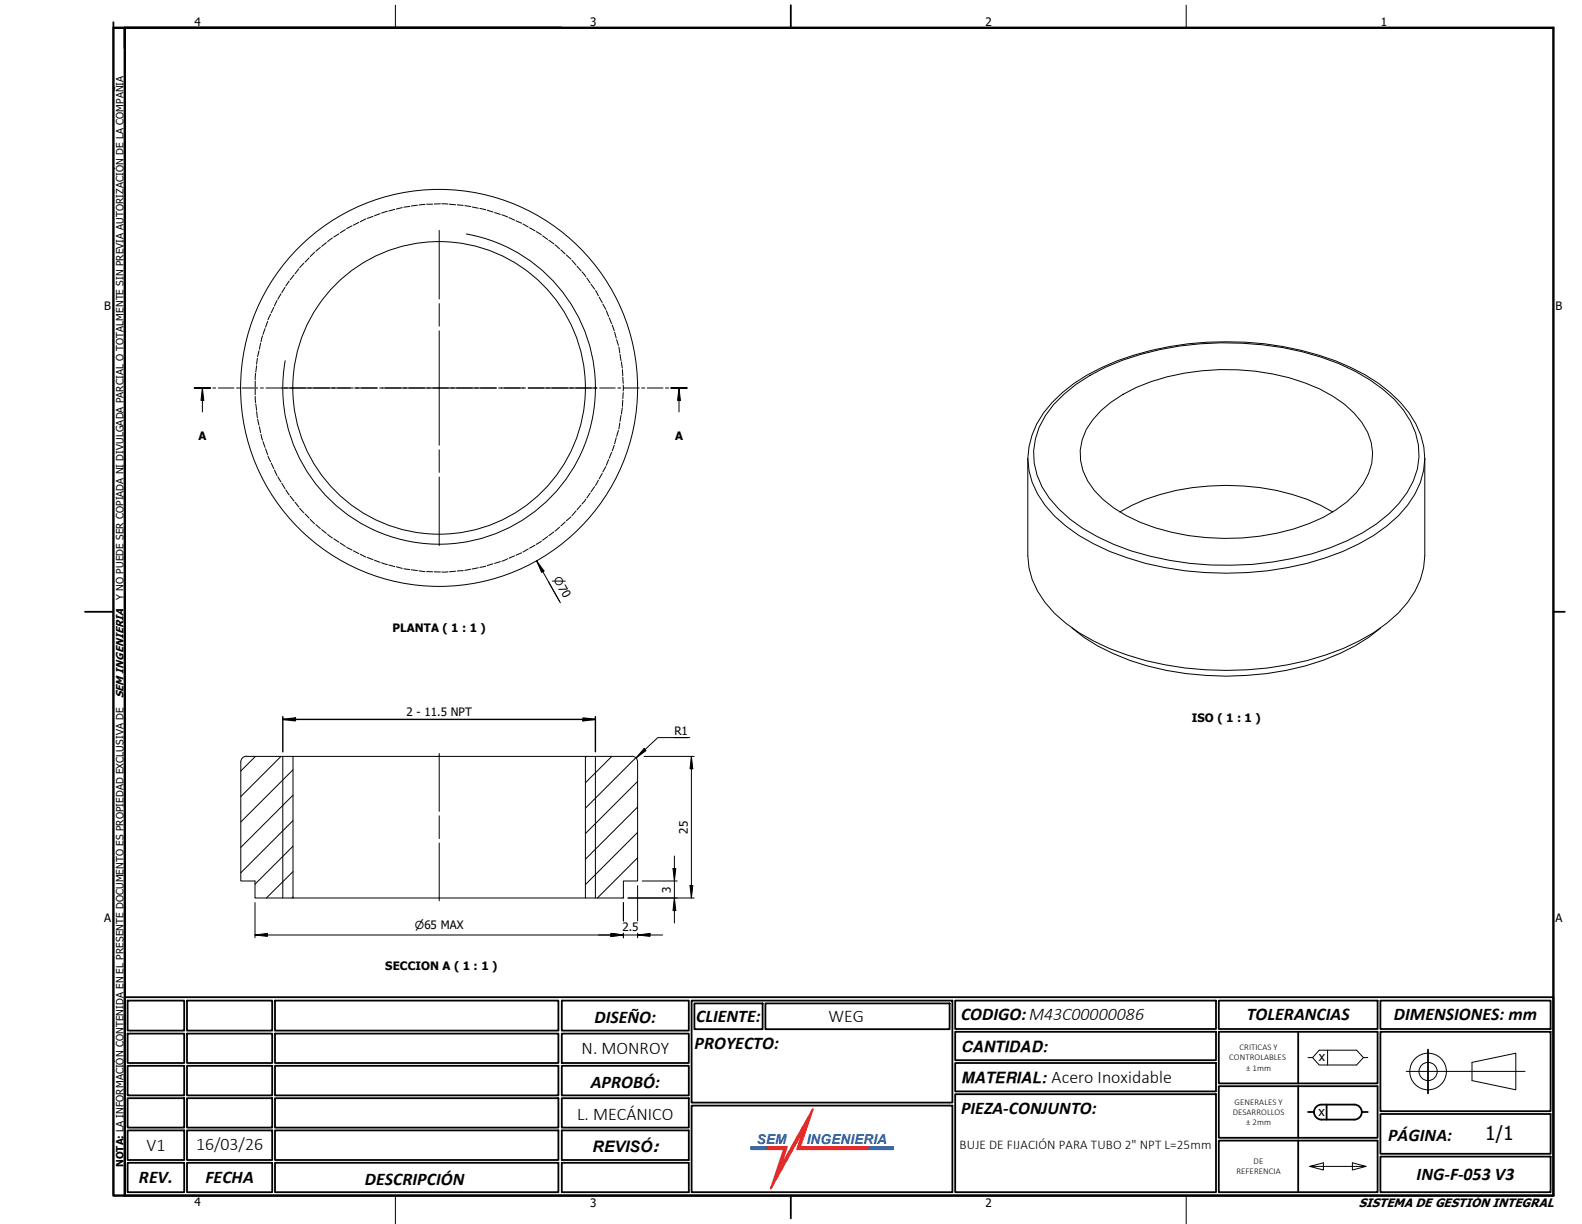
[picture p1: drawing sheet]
<svg xmlns="http://www.w3.org/2000/svg" width="279mm" height="216mm" viewBox="0 0 279 216" stroke-linecap="round" stroke-linejoin="round" font-family="sans-serif">
<!-- layer: Hatch (ISO) -->
<g fill="none" stroke="#000" stroke-width=".18">
<path d="M45 133.4l-2.5 2.6M49.6 133.4l-7.1 7.1M51.7 135.8l-9.2 9.2M103.4 133.4l-.1 .2M107.9 133.4l-4.6 4.7M112.1 133.7l-8.8 8.9M112.5 137.8l-9.2 9.2M51.7 158.2l-.2 .2M51.7 153.7l-4.7 4.7M51.7 149.3l-6.7 6.7M51.7 144.7l-9.2 9.3M51.7 140.3l-9.2 9.2"/>
<path d="M110 158.3l-.1 .1M112.5 151.3l-7.1 7.1M112.5 146.8l-9.2 9.2M112.5 142.3l-9.2 9.3"/>
</g>
<!-- layer: Hidden (ISO) -->
<g fill="none" stroke="#000" stroke-width=".18">
<path d="M62.1 39.8l-1 .5M63.3 39.2l-1 .5M64.5 38.6l-1 .5M65.8 38.2l-1 .3M67.1 37.7l-1.1 .4M68.3 37.3l-1 .3M69.6 36.9l-1 .3M70.9 36.6l-1 .3M72.3 36.4l-1.1 .1M73.6 36.2l-1 .1M75 36.1l-1.1 .1M75.2 36h1.1"/>
<path d="M77.7 35.9l-1.1 .1M77.9 35.9l1.1 .1M79.3 36l1.1 .1M80.6 36.1l1.1 .1M82 36.3l1 .1M83.3 36.5l1 .2M84.6 36.8l1.1 .2M85.9 37.1l1.1 .3M87.2 37.5l1.1 .3M88.5 37.9l1 .4M89.8 38.4l1 .4M91 38.9l1 .5"/>
<path d="M92.3 39.5l.9 .5M46.3 59.2l-.3 1.1M46.7 58l-.3 1M47.2 56.7l-.4 1M47.7 55.4l-.4 1M48.3 54.2l-.5 1M48.9 53l-.5 1M49.6 51.8l-.6 1M50.3 50.7l-.6 .9M51 49.6l-.6 .8M51.9 48.5l-.7 .9M52.7 47.4l-.7 .9"/>
<path d="M53.6 46.4l-.8 .8M54.5 45.5l-.7 .7M55.5 44.5l-.8 .8M56.5 43.6l-.8 .7M57.6 42.8l-.9 .7M58.6 42l-.8 .6M59.8 41.2l-.9 .6M60.9 40.5l-.9 .6M93.4 40.2l1 .5M94.6 40.9l.9 .5M95.7 41.6l.9 .6M96.8 42.4l.9 .6"/>
<path d="M97.9 43.2l.8 .7M98.9 44.1l.8 .7M99.9 45l.8 .7M100.9 45.9l.7 .8M101.8 47l.7 .8M102.7 47.9l.6 .9M103.5 49l.6 .9M104.2 50.1l.7 .9M105 51.3l.6 .9M105.7 52.4l.5 1M106.3 53.6l.6 1M107 54.8l.4 1"/>
<path d="M107.5 56.1l.4 1M108 57.3l.3 1M108.4 58.6l.3 1M108.8 59.9l.3 1M45 69.9l.1 1.1M45 67.2v1.1M45 68.6v1M45.1 65.9l-.1 1.1M45.1 71.3l.2 1.1M45.3 72.6l.1 1.1M45.3 64.5l-.2 1.1M45.4 63.2l-.1 1"/>
<path d="M45.4 73.9l.3 1.1M45.7 61.9l-.3 1M45.8 75.3l.2 1M46 60.5l-.2 1.1M46 76.6l.3 1M46.4 77.9l.3 1M46.8 79.2l.4 1M107.9 79.8l-.4 1M108.3 78.5l-.3 1.1M108.7 77.2l-.3 1.1M109.1 75.9l-.3 1.1M109.1 61.2l.2 1.1"/>
<path d="M109.3 74.6l-.2 1.1M109.4 62.5l.1 1.1M109.5 73.3l-.1 1M109.6 63.9l.2 1M109.8 71.9l-.2 1.1M109.8 65.2l.1 1.1M109.9 70.6l-.1 1.1M109.9 66.5v1.1M109.9 67.9v1.1M109.9 69.3v1M47.3 80.4l.4 1M47.8 81.7l.5 1"/>
<path d="M48.4 82.9l.5 1M49 84.1l.6 .9M49.7 85.3l.6 .9M50.4 86.4l.6 .9M51.2 87.5l.7 .9M52 88.6l.7 .8M52.8 89.6l.8 .9M53.8 90.6l.7 .8M54.7 91.6l.8 .8M55.7 92.5l.8 .7M56.7 93.4l.9 .7M57.8 94.3l.8 .6"/>
<path d="M58.9 95l.9 .6M60 95.8l.9 .6M61.1 96.5l1 .5M62.3 97.2l1 .4M63.5 97.8l1 .4M64.8 98.3l1 .4M66 98.8l1.1 .4M67.3 99.3l1 .3M68.6 99.7l1 .2M69.9 100l1 .3M85.7 99.9l-1.1 .2M87 99.4l-1.1 .4"/>
<path d="M88.3 99.1l-1.1 .3M89.5 98.6l-1 .4M90.8 98l-1 .5M92 97.5l-1 .4M93.2 96.8l-.9 .6M94.4 96.2l-1 .5M95.5 95.5l-.9 .5M96.6 94.7l-.9 .6M97.7 93.8l-.9 .7M98.7 93l-.8 .7M99.7 92.1l-.8 .7M100.7 91.2l-.8 .7"/>
<path d="M101.6 90.1l-.7 .8M102.5 89.1l-.7 .8M103.3 88.1l-.6 .8M104.1 87l-.6 .8M104.9 85.8l-.7 .9M105.6 84.7l-.6 .9M106.2 83.5l-.5 1M106.9 82.3l-.6 1M107.4 81.1l-.4 1M71.2 100.3l1.1 .2M72.6 100.5l1 .1M73.9 100.7l1.1 .1"/>
<path d="M75.2 100.8l1.1 .1M76.6 100.9h1.1M79 100.9h-1.1M80.4 100.8l-1.1 .1M81.7 100.6l-1.1 .1M83 100.4l-1 .2M84.3 100.2l-1 .2"/>
</g>
<!-- layer: Visible (ISO) -->
<g fill="none" stroke="#000" stroke-width=".18">
<path d="M185.6 71a32 32 0 0 1 14.4-8.3 55.6 55.6 0 0 1 38.3 2.1 24.3 24.3 0 0 1 11.4 10l.9 2 .5 2 .2 2.1v17.1a15.6 15.6 0 0 1-6.7 11.9 39.7 39.7 0 0 1-17.5 7.4 57.4 57.4 0 0 1-31.4-2.9 28.3 28.3 0 0 1-11.4-8.1 13.6 13.6 0 0 1-3-8.3v-17.1a14.8 14.8 0 0 1 4.3-9.9zM194.2 72.5a28 28 0 0 1 14.7-6.7 41 41 0 0 1 23.9 2.8 17.8 17.8 0 0 1 8.4 7.6 9.4 9.4 0 0 1-2 10.7 23.3 23.3 0 0 1-11 6.4 42.5 42.5 0 0 1-27.1-1.2 21.1 21.1 0 0 1-8.1-5.6 9.5 9.5 0 0 1-.3-12.4zM197.5 90.3a36.2 36.2 0 0 1 18.8-4.7 36.8 36.8 0 0 1 18.8 4.7M189.1 110.8a38.1 38.1 0 0 0 20.1 8 51.7 51.7 0 0 0 27.1-3.5l2.7-1.4 2.4-1.5 2.1-1.6M43.5 133.4a1.01 1.01 0 0 0-1 1v21h2.5v3h6.7v-25h-8.2M51.7 133.4h51.6M111.5 133.4a1.01 1.01 0 0 1 1 1v21h-2.5v3h-6.7v-25h8.2M51.7 158.4h51.6"/>
<circle cx="77.5" cy="68.4" r="25.8"/>
<circle cx="77.5" cy="68.4" r="35"/>
</g>
<!-- layer: Visible Narrow (ISO) -->
<path d="M82.2 41.3a27.6 27.6 0 0 1 22.4 31.9 27.6 27.6 0 0 1-31.9 22.4 27.6 27.6 0 0 1-22.4-32M185.8 71.4a31.8 31.8 0 0 1 15.4-8.9 56 56 0 0 1 34.9 1.6 30.7 30.7 0 0 1 9.8 6.3 13.2 13.2 0 0 1 4.1 12.3 17 17 0 0 1-7.2 9.7 41.9 41.9 0 0 1-18.3 6.7 54.6 54.6 0 0 1-28-3.1 27.4 27.4 0 0 1-11.4-8.2 12.4 12.4 0 0 1 .7-16.4zM181.3 80.9a15.6 15.6 0 0 0 6.7 11.9 39.7 39.7 0 0 0 17.5 7.3 57.4 57.4 0 0 0 31.4-2.8 28.3 28.3 0 0 0 11.4-8.2 13.6 13.6 0 0 0 3-8.2M49.9 133.4v25M105 133.4v25" fill="none" stroke="#000" stroke-width=".18"/>
<!-- layer: Hatch (ISO) -->
<path d="M132.5 202.5h2.8" fill="none" stroke="#164990" stroke-width=".39"/>
<path d="M135.3 202.3h3.5l-1.3 3.8 5.9-10.4-2.3 6.6h12.2l-.1 .4h-12.6l1.2-3.5-5.8 10.5 2.3-7h-3.1z" fill-rule="evenodd" fill="#e32826"/>
<path d="M153.2 202.5h4.3" fill="none" stroke="#164990" stroke-width=".39"/>
<!-- layer: Section Line (ISO) -->
<g fill="none" stroke="#000" stroke-width=".18">
<path d="M34.3 68.4h2.8M35.7 68.4l.2 2.2h-.4zM35.7 68.4v4.3M37.5 68.4h.6M38.5 68.4h2.8M41.7 68.4h.6M42.7 68.4h2.8M45.9 68.4h.6M46.9 68.4h2.8M50.1 68.4h.6M51.1 68.4h2.8M54.3 68.4h.6"/>
<path d="M55.3 68.4h2.8M58.6 68.4h.5M59.5 68.4h2.8M62.8 68.4h.5M63.7 68.4h2.8M67 68.4h.5M67.9 68.4h2.8M71.2 68.4h.5M72.1 68.4h2.8M75.4 68.4h.5M76.3 68.4h2.8M79.6 68.4h.5"/>
<path d="M80.5 68.4h2.8M83.7 68.4h.6M84.7 68.4h2.8M87.9 68.4h.6M89 68.4h2.7M92.2 68.4h.5M93.2 68.4h2.7M96.4 68.4h.5M97.4 68.4h2.7M100.6 68.4h.5M101.6 68.4h2.7M104.8 68.4h.5"/>
<path d="M105.8 68.4h2.7M109 68.4h.5M110 68.4h2.7M113.2 68.4h.5M114.2 68.4h2.7M117.4 68.4h.5M118.4 68.4h2.7M119.8 68.4l.2 2.2h-.5zM119.8 68.4v4.3"/>
</g>
<path d="M34.3 68.4h2.8M118.4 68.4h2.7" fill="none" stroke="#000" stroke-width=".35"/>
<path d="M35.7 68.4l.2 2.2h-.4zM119.8 68.4l.2 2.2h-.5z" fill="#000"/>
<!-- layer: Border (ANSI) -->
<path d="M20 4.9h254v206h-254zM22 4.9v206M99 4.9h-77v3.6" fill="none" stroke="#000" stroke-width=".42"/>
<!-- layer: Border (ISO) -->
<path d="M20 3.9v1M139.5 .9v4M15 107.9h5M274 107.9h2M139.5 210.9v4" fill="none" stroke="#000" stroke-width=".32"/>
<!-- layer: Border (ANSI) -->
<path d="M69.7 .9v4M209.2 .9v4M69.7 210.9v5M209.2 210.9v5" fill="none" stroke="#000" stroke-width=".18"/>
<!-- layer: Title (ISO) -->
<path d="M153.3 202.3h-12.2l2.3-6.6-5.9 10.4 1.3-3.8h-3.5l-.1 .4h3.1l-2.3 7 5.8-10.5-1.2 3.5h12.6" fill="none" stroke="#e32826" stroke-width=".32"/>
<path d="M135.3 202.3h-2.8v.4h2.7M153.3 202.3h4.2v.4h-4.3z" fill="none" stroke="#164990" stroke-width=".32"/>
<g fill="none" stroke="#000" stroke-width=".32">
<path d="M22 175.9h252v35h-252zM22.5 176.5h10v5.3h-10zM33 176.5h15v5.3h-15zM48.5 176.5h50v5.3h-50zM99.1 176.5h22.4v5.3h-22.4zM122 176.5h46v18h-46zM122.5 177h12v4.5h-12zM135 177h32.5v4.5h-32.5zM168.5 176.5h46v5h-46zM215 176.5h28v5h-28zM243.5 176.5h30v5h-30zM22.5 182.3h10v5.2h-10z"/>
<path d="M22.5 188h10v5.2h-10zM22.5 193.7h10v5.2h-10zM22.5 199.4h10v5.2h-10zM33 182.3h15v5.2h-15zM33 199.4h15v5.2h-15zM33 193.7h15v5.2h-15zM33 188h15v5.2h-15zM48.5 182.3h50v5.2h-50zM48.5 199.4h50v5.2h-50zM48.5 193.7h50v5.2h-50zM48.5 188h50v5.2h-50zM99.1 182.3h22.4v5.2h-22.4z"/>
<path d="M99.1 193.7h22.4v5.2h-22.4zM99.1 188h22.4v5.2h-22.4zM99.1 199.4h22.4v5.2h-22.4zM122 195h46v15.3h-46zM168.5 193h46v17.3h-46zM168.5 187.5h46v5h-46zM168.5 182h46v5h-46zM215 191.6h28v9.1h-28zM215 182h28v9.1h-28zM229 182v9.1M229 191.6v9.1M230.7 196.1h1.1"/>
<path d="M234 194.8v2.7M238.9 194.8a1.32 1.32 0 0 1 1.3 1.4 1.32 1.32 0 0 1-1.3 1.3M238.9 194.8h-5.8a1.32 1.32 0 0 0-1.3 1.4 1.32 1.32 0 0 0 1.3 1.3h5.8M240.2 196.1h1.1M243.5 196.5h30v7h-30zM243.5 182h30v14h-30zM251.9 185.1v7.8M22.5 205.1h10v5.2h-10zM33 205.1h15v5.2h-15zM48.5 205.1h50v5.2h-50zM99.1 205.1h22.4v5.2h-22.4zM215 201.2h28v9.1h-28z"/>
<path d="M229 201.2v9.1M243.5 204h30v6.3h-30z"/>
</g>
<!-- layer: Visible (ISO) -->
<path d="M230.7 186.5h.8l1.2 1.4h6.6l1.2-1.4M231.5 186.5l1.2-1.3h6.6l1.2 1.3h.8M234.2 185.2v2.7M231 205.7l2.4 .7v-1.3l-2.4 .6h9.9l-2.4-.6v1.3l2.4-.7" fill="none" stroke="#000" stroke-width=".18"/>
<!-- layer: Title (ANSI) -->
<g fill="none" stroke="#000" stroke-width=".18">
<path d="M259.6 187.4l7.8-1.6v6.4l-7.8-1.6z"/>
<circle cx="251.9" cy="189" r="3.2"/>
<circle cx="251.9" cy="189" r="1.61"/>
</g>
<!-- layer: Title (ISO) -->
<path d="M248 189h21" fill="none" stroke="#000" stroke-width=".18"/>
<!-- layer: Dimension (ISO) -->
<g fill="none" stroke="#000" stroke-width=".18">
<path d="M94.7 98.9l1.3 1.8-.5 .3zM94.7 98.9l4.1 7.4M96.8 102.7l1.9 3.4M113.6 133.4h8.8M113.6 132l.3 .4-1.7 1.3zM119 130.1h2.4M121.7 130.1h-5.7l-3.8 3.6M122 133.4l.2 2.2h-.5zM122 133.4v25M45 159.2v6.2M110 159.2v3.3M110.8 158.4h11.6"/>
<path d="M112.5 156.2v6.3M113.3 155.4h6.2M118.7 153.2h.5l-.2 2.2zM119 158.4l.2 2.2h-.5zM119 151v11.8M121.7 156.2h.5l-.2 2.2zM45 164.9l2.2-.3v.6zM45 164.9h71.9M107.8 164.6l2.2 .3-2.2 .3zM110 164.6v.8M112.5 164.9l2.2-.3v.6zM112.5 164.6v.8"/>
</g>
<path d="M94.7 98.9l1.3 1.8-.5 .3zM113.6 132l.3 .4-1.7 1.3zM122 133.4l.2 2.2h-.5zM118.7 153.2h.5l-.2 2.2zM121.7 156.2h.5l-.2 2.2zM45 164.9l2.2-.3v.6zM107.8 164.6l2.2 .3-2.2 .3zM112.5 164.9l2.2-.3v.6zM119 158.4l.2 2.2h-.5z" fill="#000"/>
<!-- layer: Symbol (ISO) -->
<path d="M49.9 126.9l2.2-.3v.5zM49.9 126.9h55.1M49.9 126.4v6.2M102.8 126.6l2.2 .3-2.2 .2zM105 126.4v6.2" fill="none" stroke="#000" stroke-width=".25"/>
<path d="M49.9 126.9l2.2-.3v.5zM102.8 126.6l2.2 .3-2.2 .2z" fill="#000"/>
<!-- layer: Center Mark (ISO) -->
<path d="M77.5 40.6v12.1M77.5 53.6v3.9M77.5 58.3v20.2M49.7 68.4h12.1M62.5 68.4h4.1M67.4 68.4h20.2M77.5 79.3v4M88.4 68.4h4M93.2 68.4h12.1M77.5 84.1v12.1" fill="none" stroke="#000" stroke-width=".18"/>
<!-- layer: Centerline (ISO) -->
<path d="M77.5 132.9v10.2M77.5 143.9v4M77.5 148.7v10.2" fill="none" stroke="#000" stroke-width=".18"/>
<text font-size="3.4" x="262" y="201">1/1</text>
<g font-size="3.1">
<text x="169.5" y="180">CODIGO:M43C00000086</text>
<text x="219.9" y="180">TOLERANCIAS</text>
<text x="245.9" y="180">DIMENSIONES: mm</text>
<text x="102.6" y="185.9">N. MONROY</text>
<text x="104.8" y="180.4">DISEÑO:</text>
<text x="122.5" y="185">PROYECTO:</text>
<text x="122.8" y="180.3">CLIENTE:</text>
<text x="146.1" y="180.3">WEG</text>
<text x="104.2" y="191.9">APROBÓ:</text>
<text x="185.5" y="191.1">Acero Inoxidable</text>
<text x="101.8" y="197.6">L. MECÁNICO</text>
<text x="169.5" y="196.5">PIEZA-CONJUNTO:</text>
<text x="25.8" y="203">V1</text>
<text x="34.6" y="202.9">16/03/26</text>
<text x="244.9" y="201.3">PÁGINA:</text>
<text x="24.5" y="208.7">REV.</text>
<text x="36.2" y="208.7">FECHA</text>
<text x="64.3" y="209">DESCRIPCIÓN</text>
<text x="249.9" y="208.1">ING-F-053 V3</text>
</g>
<text font-size="2.8" x="104.5" y="203.2">REVISÓ:</text>
<g font-size="2.7">
<text x="169.5" y="185.5">CANTIDAD:</text>
<text x="169.5" y="191">MATERIAL:</text>
</g>
<g font-size="2.4" fill="#164990">
<text x="133.5" y="201.8">SEM</text>
<text x="142.3" y="201.8">INGENIERIA</text>
</g>
<g font-size="2.3">
<text x="232.6" y="187.2">x</text>
<text x="232.6" y="196.8">x</text>
<text x="169.3" y="202.6">BUJE DE FIJACIÓN PARA TUBO 2&quot; NPT L=25mm</text>
</g>
<text font-size="2.2" x="239.7" y="213">SISTEMA DE GESTIÓN INTEGRAL</text>
<g font-size="2">
<text x="34.3" y="4.5">4</text>
<text x="104.1" y="4.5">3</text>
<text x="173.8" y="4.5">2</text>
<text x="243.6" y="4.5">1</text>
<text x="18.4" y="54.6">B</text>
<text x="274.4" y="54.6">B</text>
<text x="35" y="77.7">A</text>
<text x="119.1" y="77.7">A</text>
<text x="69.2" y="111.5">PLANTA ( 1 : 1 )</text>
<text x="71.7" y="126.3">2 - 11.5 NPT</text>
<text x="119" y="129.7">R1</text>
<text x="210.2" y="127.3">ISO ( 1 : 1 )</text>
<text x="121.3" y="147" transform="rotate(-90 121.3 147)">25</text>
<text x="118.3" y="157.4" transform="rotate(-90 118.3 157.4)">3</text>
<text x="18.3" y="162.7">A</text>
<text x="109.8" y="164.3">2.5</text>
<text x="274.4" y="162.7">A</text>
<text x="67.9" y="171">SECCION A ( 1 : 1 )</text>
<text x="34.3" y="212.8">4</text>
<text x="104.1" y="212.8">3</text>
<text x="173.8" y="212.8">2</text>
</g>
<g font-size="1.9">
<text x="97.6" y="102.2" transform="rotate(61 97.6 102.2)">⌀70</text>
<text x="21.8" y="123.2" transform="rotate(-90 21.8 123.2)">SEM INGENIERIA</text>
<text x="73.2" y="163.9">⌀65 MAX</text>
</g>
<g font-size="1.8">
<text x="21.8" y="105.8" transform="rotate(-90 21.8 105.8)">Y NO PUEDE SER COPIADA NI DIVULGADA PARCIAL O TOTALMENTE SIN PREVIA AUTORIZACIÓN DE LA COMPAÑIA</text>
<text x="21.8" y="205.9" transform="rotate(-90 21.8 205.9)">NOTA: LA INFORMACIÓN CONTENIDA EN EL PRESENTE DOCUMENTO ES PROPIEDAD EXCLUSIVA DE</text>
</g>
<g font-size="1.6">
<text x="218.6" y="185.2">CRITICAS Y</text>
<text x="216.8" y="187">CONTROLABLES</text>
<text x="219.8" y="188.8">± 1mm</text>
<text x="217.5" y="196.6">DESARROLLOS</text>
<text x="217.7" y="194.8">GENERALES Y</text>
<text x="219.8" y="198.4">± 2mm</text>
<text x="218.1" y="207.2">REFERENCIA</text>
<text x="221.1" y="205.4">DE</text>
</g>
</svg>
